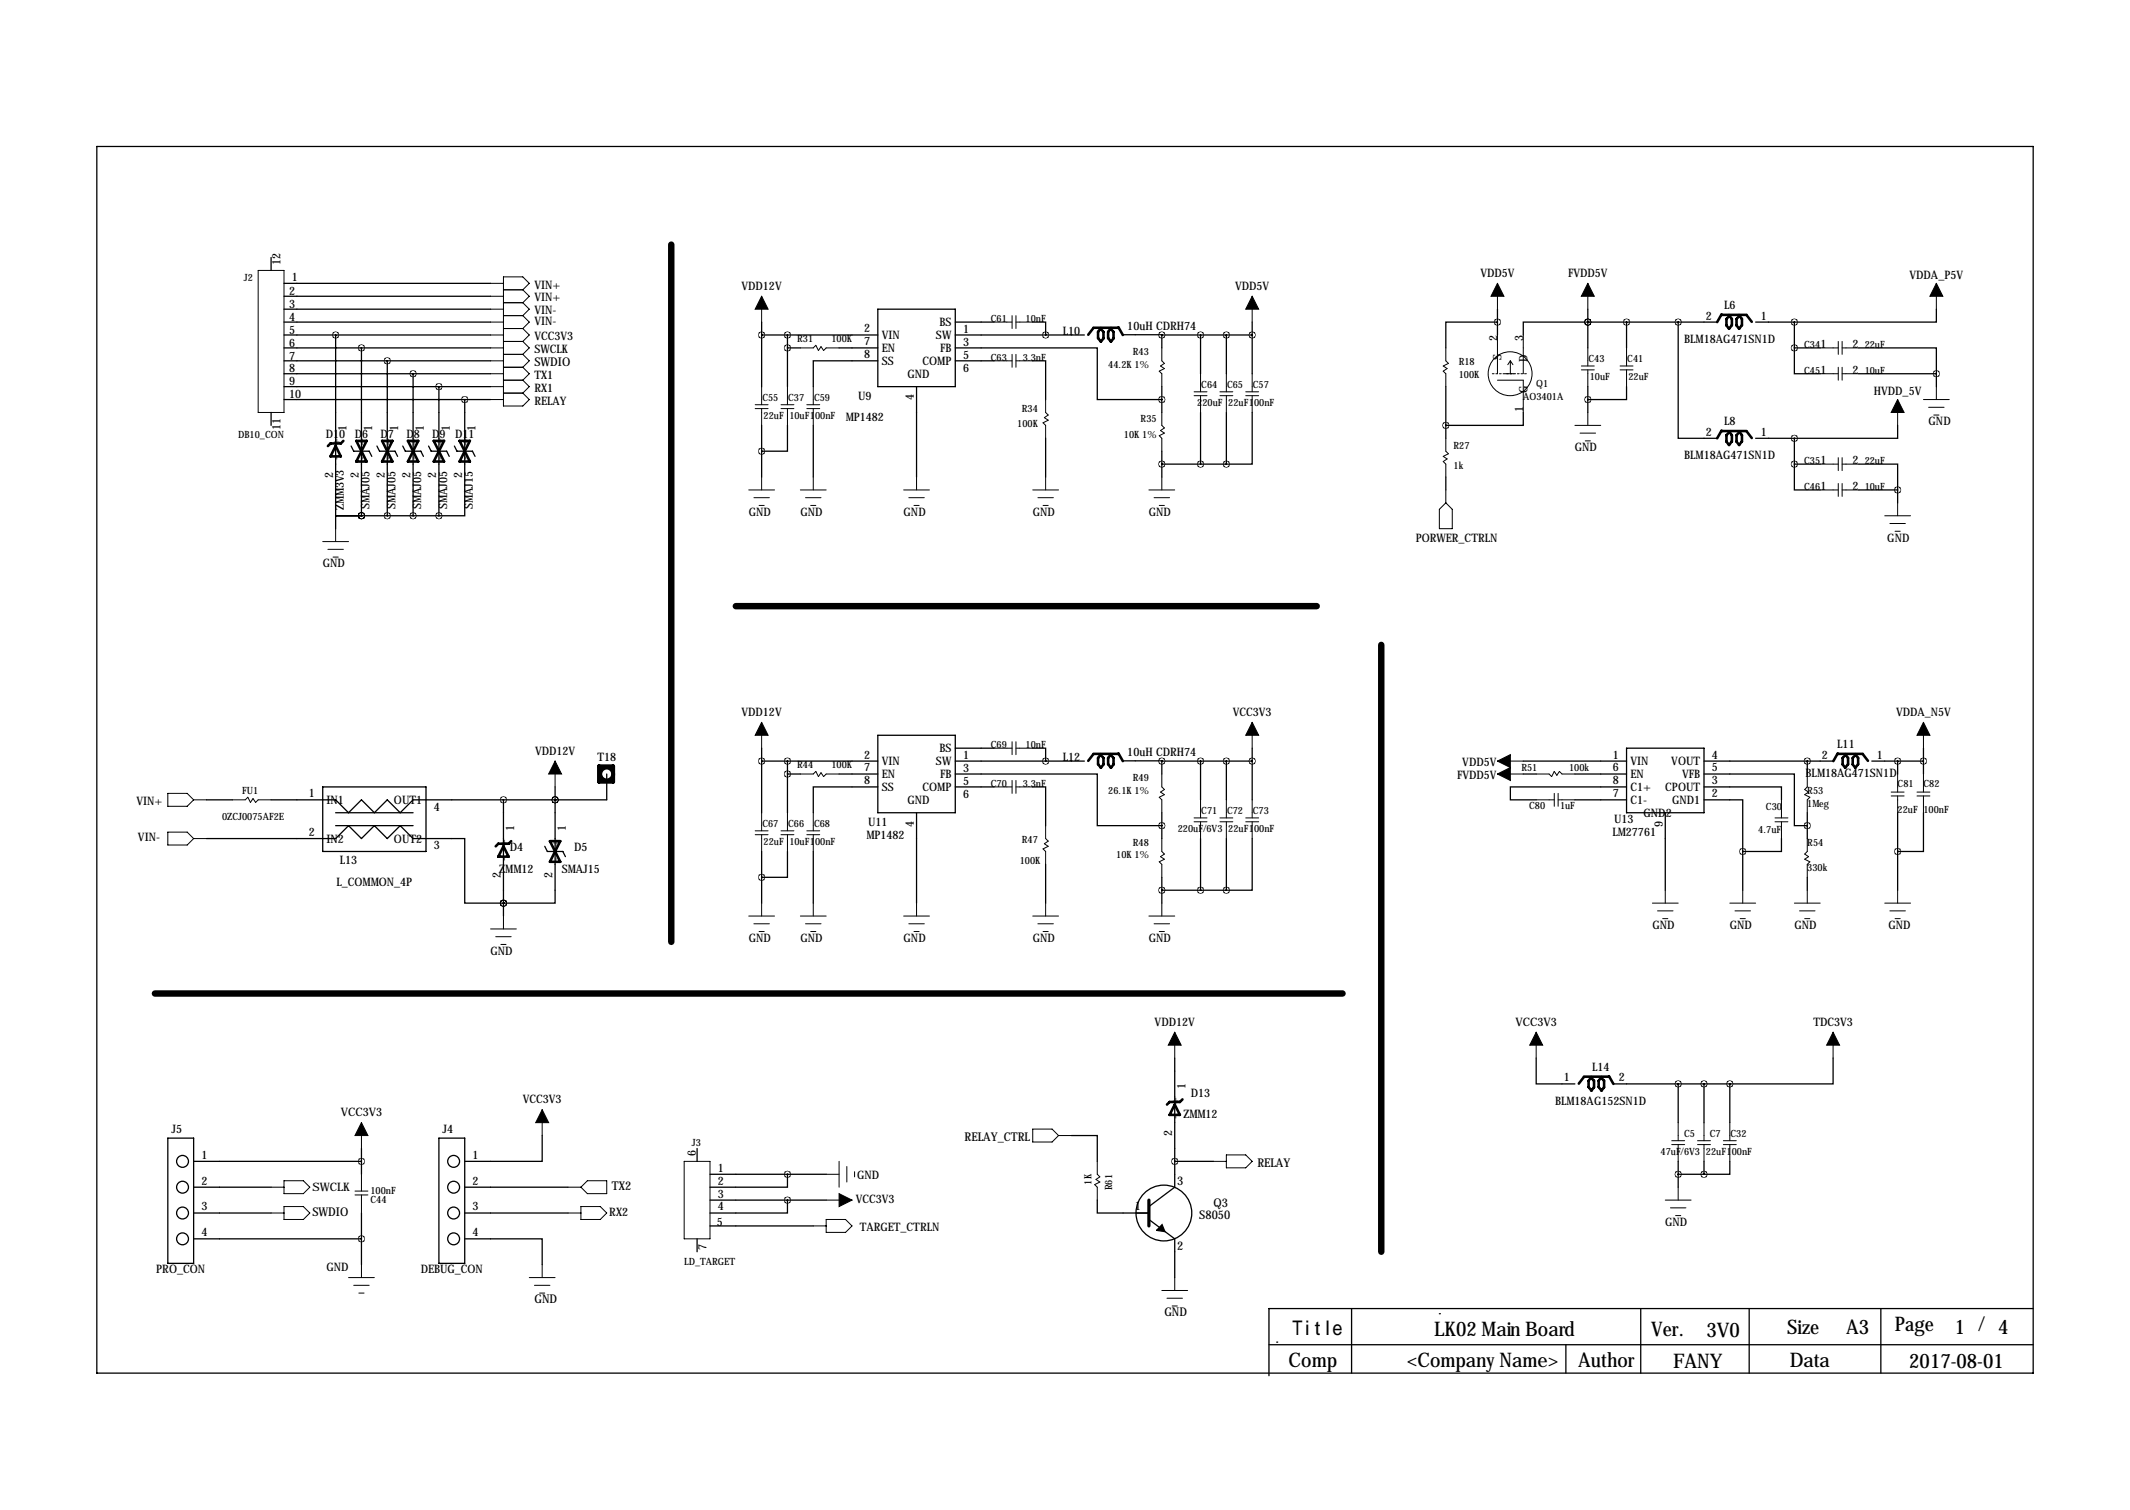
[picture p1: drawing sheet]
<svg xmlns="http://www.w3.org/2000/svg" width="419mm" height="297mm" viewBox="0 0 419 297" stroke-linecap="round" stroke-linejoin="round" font-family="sans-serif">
<path d="M132.1 48.1v137.2M144.8 119.2h114.3M271.8 126.9v119.3M30.5 195.4h233.7" fill="none" stroke="#000" stroke-width="1.3"/>
<g fill="none" stroke="#000" stroke-width=".25">
<path d="M19 28.8h381v241.3h-381zM53.3 50.7v2.5M55.9 55.7h40.6M55.9 58.3h40.6M55.9 63.4h40.6M55.9 76.1h40.6M55.9 60.8h40.6M55.9 65.9h40.6M55.9 68.4h40.6M55.9 71h40.6M55.9 73.5h40.6M55.9 78.6h40.6"/>
<path d="M66 65.9v35.6h5.1M71.1 68.4v33.1M76.2 71v30.5M81.3 73.5v28M86.4 76.1v25.4M91.4 78.6v22.9h-5M149.9 65.9h22.8M149.9 63.4v12.7M154.9 68.4h2.6M154.9 65.9v10.2M165.1 68.4h7.6M172.7 71h-12.7v5.1"/>
<path d="M172.7 60.8h15.3v15.3h-15.3zM180.3 76.1v17.7M188 68.4h27.9v10.2h12.7M188 63.4h7.6M188 65.9h25.4M188 71h7.6M203.2 63.4h2.5v2.5M203.2 71h2.5v7.6M220.8 65.8l7.8 .1M228.6 65.9h17.8M228.6 65.9v2.5M228.6 76.1v5"/>
<path d="M236.2 65.9v7.6M241.3 65.9v7.6M246.4 63.4v10.1M284.5 76.1v10.1M294.6 63.4h-10.1v5M294.6 60.8v5.1M312.4 63.4h-12.7v2.5M312.4 63.4h.1M312.4 63.4h25.4M312.4 60.8v7.6M312.4 76.1v5M320 76.1v2.5h-7.6"/>
<path d="M320 63.4v5M330.2 63.4v22.8h7.6M345.4 63.4h7.7M353.1 68.4v5.1h5M353.1 68.4h5M353.1 63.4v5M365.8 68.4h15.2v5.1M365.8 73.5h15.2M381 60.8v2.6h-27.9M381 73.5v2.6M53.3 81.1v2.6M69.1 87.7l.5 1.1h3l.6 1"/>
<path d="M74.2 87.7l.5 1.1h3l.5 1M79.2 87.7l.6 1.1h3l.5 1M84.3 87.7l.5 1.1h3.1l.5 1M89.4 87.7l.5 1.1h3.1l.5 1M149.9 83.7v10.1M154.9 83.7v5.1h-5M160 83.7v10.1M205.7 86.2v7.6M228.6 91.3h12.7M228.6 88.8v5M236.2 81.1v10.2M241.3 81.1v10.2"/>
<path d="M246.4 81.1v10.2h-5.1M284.5 93.8v2.6M299.7 81.1v2.6h-15.2M345.4 86.2h7.7M353.1 91.3v5.1h5M353.1 86.2v5.1M353.1 91.3h5M365.8 91.3h7.6v5.1M365.8 96.4h7.6M373.4 83.7v2.5h-20.3M373.4 96.4v2.5M71.1 101.5h-5.1v2.5"/>
<path d="M71.1 101.5h.1M71.1 101.5h15.3M40.6 157.3h5.1M63.5 154.8h20.3v12.7h-20.3zM66 159.9h15.3M99.1 157.3v22.9M109.2 154.8v22.9h-10.1M109.2 157.3h.1M119.4 152.3v5h-38.1l-2.6 2.6-2.5-2.6-2.5 2.6-2.6-2.6-2.5 2.6-2.6-2.6h-12.7M149.9 149.7h22.8M149.9 147.2v12.7M154.9 152.3h2.6"/>
<path d="M154.9 149.7v10.2M165.1 152.3h7.6M172.7 154.8h-12.7v5.1M172.7 144.6h15.3v15.3h-15.3zM180.3 159.9v17.8M188 152.3h27.9v10.1h12.7M188 147.2h7.6M188 149.7h25.4M188 154.8h7.6M203.2 147.2h2.5v2.5M203.2 154.8h2.5v7.6M220.8 149.7h7.8"/>
<path d="M228.6 149.7h17.8M228.6 149.7v2.6M228.6 159.9v5.1M236.2 149.7v7.6M241.3 149.7v7.6M246.4 147.2v10.1M299.7 149.7h20.3M299.7 152.3h2.6M309.9 157.3h10.1M309.9 152.3h10.1M320 154.8h-22.8v2.5h5.1M320 147.2h15.3v12.7h-15.3z"/>
<path d="M327.7 159.9v15.2M335.3 154.8h15.2v2.5M335.3 152.3h17.8v10.1h2.5M335.3 157.3h7.6v10.2M335.3 149.7h25.4M355.6 149.7v2.6M355.6 159.9v5.1M368.3 149.7h10.2M373.4 149.7v2.6M373.4 159.9v15.2M378.5 159.9v7.6h-5.1M378.5 147.2v5.1"/>
<path d="M40.6 165h25.4l2.6-2.6 2.5 2.6 2.6-2.6 2.5 2.6 2.5-2.6 2.6 2.6h10.1v12.7h7.7M66 162.4h15.3M99.1 177.7h.1M107.2 166.5l.5 1h3l.6 1M149.9 167.5v10.2M154.9 167.5v5.1h-5M160 167.5v10.2M205.7 170v7.7M228.6 172.6v5.1M228.6 175.1h12.7M236.2 165v10.1M241.3 165v10.1"/>
<path d="M246.4 165v10.1h-5.1M342.9 167.5v7.6M350.5 165v2.5h-7.6M355.6 172.6v2.5M231.1 208.1v25.4l-5 3.8M302.3 208.1v5.1h7.6M317.5 213.2h22.9M330.2 213.2v7.6M335.3 213.2v7.6M340.4 213.2v7.6M360.7 208.1v5.1h-20.3M33 223.9h5.1v24.6h-5.1z"/>
<path d="M38.1 233.5h15.2M38.1 238.6h15.2M38.1 228.5h33M71.1 225.9v5.1M71.1 238.6v10.2M86.4 223.9h5v24.6h-5zM91.4 233.5h20.4M91.4 238.6h20.4M106.7 223.4v5.1h-15.3M137.2 225.9v2.6M139.7 231h22.9M139.7 236.1h22.9"/>
<path d="M154.9 231v2.5h-15.2M154.9 236.1v2.5h-15.2M210.8 223.4h5.1v5.1M215.9 236.1v2.5h10.2M226.1 239.9l5 3.8v7.6M231.1 228.5h7.7M330.2 231h5.1M330.2 228.5v5M335.3 228.5v2.5M340.4 228.5v2.5h-5.1M38.1 243.7h33M91.4 243.7h15.3v5.1"/>
<path d="M137.2 243.7v2.5M139.7 241.2h20.3M265.9 257.4v12.7M283.2 258.4h.1M322.8 257.4v12.7M344.2 257.4v12.7M370.1 257.4v12.7M400 257.4h-150.3v13.2M249.7 264.5h150.3M251.2 264h.1M308.1 264.5v5.6"/>
<circle cx="35.9" cy="228.5" r="1.17"/>
<circle cx="35.9" cy="238.6" r="1.17"/>
<circle cx="35.9" cy="233.5" r="1.17"/>
<circle cx="89.3" cy="228.5" r="1.17"/>
<circle cx="89.3" cy="238.6" r="1.17"/>
<circle cx="89.3" cy="233.5" r="1.17"/>
<circle cx="229" cy="238.6" r="5.5"/>
<circle cx="35.9" cy="243.7" r="1.17"/>
<circle cx="89.3" cy="243.7" r="1.17"/>
</g>
<g fill="none" stroke="#000" stroke-width=".2">
<path d="M50.8 53.2h5.1v27.9h-5.1zM96.5 55.7h2.6M96.5 58.3h2.6M99.1 57h3.8M99.1 59.5h3.8M102.9 57l1.2-1.3-1.2-1.2h-3.8v25.4h3.8l1.2-1.3-1.2-1.3M102.9 57l1.2 1.3-1.2 1.2M102.9 59.5l1.2 1.3-1.2 1.3M149.9 58.3v5.1M246.4 58.3v5.1M294.6 55.7v5.1M312.4 55.7v5.1"/>
<path d="M381 55.7v5.1M96.5 73.5h2.6M96.5 68.4h2.6M96.5 63.4h2.6M96.5 71h2.6M96.5 60.8h2.6M96.5 65.9h2.6M96.5 76.1h2.6M96.5 78.6h2.6M99.1 74.8h3.8M99.1 72.2h3.8M99.1 62.1h3.8"/>
<path d="M99.1 64.6h3.8M99.1 67.2h3.8M99.1 69.7h3.8M99.1 77.3h3.8M102.9 72.2l1.2 1.3-1.2 1.3M102.9 64.6l1.2 1.3-1.2 1.3M102.9 62.1l1.2 1.3-1.2 1.2M102.9 67.2l1.2 1.2-1.2 1.3M102.9 74.8l1.2 1.3-1.2 1.2M102.9 69.7l1.2 1.3-1.2 1.2M148.6 79.6h2.5M149.9 76.1v3.5"/>
<path d="M153.7 79.6h2.5M154.9 76.1v3.5M157.5 68.4h2.5l.5-.5 .5 1 .5-.7 .6 .7 .5-.5h2.5M158.7 79.6h2.6M160 76.1v3.5M195.6 63.4h3.5M195.6 71h3.5M199.1 62.1v2.5M199.1 69.7v2.5M199.9 62.1v2.5M199.9 69.7v2.5M199.9 63.4h3.3"/>
<path d="M199.9 71h3.3M205.7 78.6v2.5l.5 .5-.7 .6 .7 .5-1 .5 .5 .5v2.5M228.6 68.4v2.6l.5 .5-.8 .5 .8 .5-1 .5 .5 .5v2.6M234.9 77.1h2.6M234.9 77.8h2.6M236.2 73.5v3.6M236.2 77.8v3.3M240 77.1h2.6M240 77.8h2.6M241.3 73.5v3.6M241.3 77.8v3.3M245.1 77.1h2.5"/>
<path d="M245.1 77.8h2.5M246.4 73.5v3.6M246.4 77.8v3.3M284.5 68.4v2.6l.5 .5-1 .5 .7 .5-.7 .5 .5 .5v2.6M294.6 74.8h5.1v6.3M294.6 65.9v7.6M296.2 73.5h1.7M297.2 71v2.5M297.2 71l.5 .7M297.2 71l-.5 .7M299.7 65.9v7.6M311.1 72h2.6"/>
<path d="M311.1 72.8h2.6M312.4 68.4v3.6M312.4 72.8v3.3M318.8 72h2.5M318.8 72.8h2.5M320 68.4v3.6M320 72.8v3.3M358.1 73.5h3.6M358.1 68.4h3.6M361.7 67.2v2.5M361.7 72.2v2.6M362.5 73.5h3.3"/>
<path d="M362.5 67.2v2.5M362.5 72.2v2.6M362.5 68.4h3.3M373.4 78.6v5.1M378.5 78.6h5M381 76.1v2.5M147.3 96.4h5.1M148.3 97.9h3.1M148.6 80.4h2.5M149.4 99.4h1M149.9 80.4v3.3M149.9 93.8v2.6"/>
<path d="M153.7 80.4h2.5M154.9 80.4v3.3M157.5 96.4h5.1M158.5 97.9h3M158.7 80.4h2.6M159.5 99.4h1M160 80.4v3.3M160 93.8v2.6M177.8 96.4h5.1M178.8 97.9h3.1M179.8 99.4h1M180.3 93.8v2.6"/>
<path d="M203.2 96.4h5.1M204.2 97.9h3.1M205.2 99.4h1M205.7 93.8v2.6M226.1 96.4h5M227.1 97.9h3M228.1 99.4h1M228.6 81.1v2.6l.5 .5-.8 .5 .8 .5-1 .5 .5 .5v2.6M228.6 93.8v2.6M284.5 86.2v2.6l.5 .5-1 .5 .7 .5-.7 .5 .5 .5v2.5M284.5 96.4v2.5M309.9 83.7h5.1"/>
<path d="M310.9 85.2h3M311.9 86.7h1M312.4 81.1v2.6M358.1 91.3h3.6M358.1 96.4h3.6M361.7 90v2.6M361.7 95.1v2.5M362.5 90v2.6M362.5 95.1v2.5M362.5 91.3h3.3M362.5 96.4h3.3M373.4 98.9v2.6"/>
<path d="M379.5 80.1h3M380.5 81.6h1M63.5 106.5h5.1M64.5 108.1h3.1M65.5 109.6h1M66 104v2.5M283.2 100.2l1.3-1.3 1.3 1.3v3.8h-2.6zM370.8 101.5h5.1M371.9 103h3M372.9 104.5h1M33 156.1h3.8l1.3 1.2-1.3 1.3h-3.8zM38.1 157.3h2.5"/>
<path d="M45.7 157.3h2.6l.5-.5 .5 1 .5-.7 .5 .7 .5-.5h2.5M109.2 149.7v5.1M149.9 142.1v5.1M149.9 159.9v3.5M154.9 159.9v3.5M157.5 152.3h2.5l.5-.5 .5 1 .5-.8 .6 .8 .5-.5h2.5M160 159.9v3.5M195.6 147.2h3.5M195.6 154.8h3.5M199.1 145.9v2.5M199.1 153.5v2.6M199.9 145.9v2.5"/>
<path d="M199.9 153.5v2.6M199.9 147.2h3.3M199.9 154.8h3.3M228.6 152.3v2.5l.5 .5-.8 .5 .8 .5-1 .5 .5 .5v2.6M236.2 157.3v3.6M241.3 157.3v3.6M246.4 142.1v5.1M246.4 157.3v3.6M294.6 152.3h5.1M294.6 149.7h5.1M302.3 152.3h2.5l.5 .5 .5-1 .5 .7 .5-.7 .5 .5h2.6M302.3 157.3h3.5"/>
<path d="M305.8 156.1v2.5M306.6 156.1v2.5M306.6 157.3h3.3M350.5 157.3v3.6M355.6 152.3v2.5l-.5 .5 .8 .5-.8 .5 1 .5-.5 .5v2.6M372.1 155.8h2.5M372.1 156.6h2.5M373.4 152.3v3.5M373.4 156.6v3.3M377.2 155.8h2.5M377.2 156.6h2.5M378.5 142.1v5.1"/>
<path d="M378.5 152.3v3.5M378.5 156.6v3.3M33 163.7h3.8l1.3 1.3-1.3 1.2h-3.8zM38.1 165h2.5M148.6 163.4h2.5M148.6 164.2h2.5M149.9 164.2v3.3M149.9 177.7v2.5M153.7 163.4h2.5M153.7 164.2h2.5M154.9 164.2v3.3M158.7 163.4h2.6"/>
<path d="M158.7 164.2h2.6M160 164.2v3.3M160 177.7v2.5M180.3 177.7v2.5M205.7 162.4v2.6l.5 .5-.7 .5 .7 .5-1 .5 .5 .5v2.5M205.7 177.7v2.5M228.6 165v2.5l.5 .5-.8 .5 .8 .5-1 .5 .5 .5v2.6M228.6 177.7v2.5M234.9 160.9h2.6M234.9 161.7h2.6M236.2 161.7v3.3M240 160.9h2.6"/>
<path d="M240 161.7h2.6M241.3 161.7v3.3M245.1 160.9h2.5M245.1 161.7h2.5M246.4 161.7v3.3M325.1 177.7h5.1M326.1 179.2h3.1M327.7 175.1v2.6M340.4 177.7h5M341.4 179.2h3M342.9 175.1v2.6M349.2 160.9h2.6"/>
<path d="M349.2 161.7h2.6M350.5 161.7v3.3M353.1 177.7h5M354.1 179.2h3M355.6 165v2.5l-.5 .5 .8 .5-.8 .5 1 .5-.5 .5v2.6M355.6 175.1v2.6M370.8 177.7h5.1M371.9 179.2h3M373.4 175.1v2.6M96.5 182.7h5.1M97.5 184.3h3.1M98.6 185.8h1"/>
<path d="M99.1 180.2v2.5M147.3 180.2h5.1M148.3 181.7h3.1M149.4 183.2h1M157.5 180.2h5.1M158.5 181.7h3M159.5 183.2h1M177.8 180.2h5.1M178.8 181.7h3.1M179.8 183.2h1M203.2 180.2h5.1M204.2 181.7h3.1"/>
<path d="M205.2 183.2h1M226.1 180.2h5M227.1 181.7h3M228.1 183.2h1M327.2 180.7h1M342.4 180.7h1M355.1 180.7h1M372.9 180.7h1M106.7 218.3v5.1M231.1 203.1v5M302.3 203.1v5M360.7 203.1v5"/>
<path d="M53.3 233.5h2.6M53.3 238.6h2.6M55.9 232.3h3.8l1.3 1.2-1.3 1.3h-3.8zM55.9 237.3h3.8l1.3 1.3-1.3 1.3h-3.8zM69.8 235.1h2.6M69.8 234.3h2.6M71.1 220.8v5.1M71.1 231v3.3M71.1 235.1v3.5M111.8 233.5h2.5M111.8 238.6h2.5M114.3 233.5l1.3-1.2h3.8v2.5h-3.8z"/>
<path d="M114.3 237.3h3.8l1.3 1.3-1.3 1.3h-3.8zM134.6 228.5h5.1v15.2h-5.1zM162.6 231h2.5M162.6 236.1h5M162.6 239.9h3.8l1.2 1.3-1.2 1.2h-3.8zM165.1 228.5v5M166.6 229.5v3M168.1 230.5v1M203.2 222.1h3.8l1.3 1.3-1.3 1.2h-3.8zM208.3 223.4h2.5M215.9 228.5v2.5l.5 .5-.8 .5 .8 .5-1 .5 .5 .5v2.6M238.8 228.5h2.5"/>
<path d="M241.3 227.2h3.8l1.3 1.3-1.3 1.2h-3.8zM327.7 236.1h5M328.7 237.6h3M328.9 224.4h2.6M328.9 225.2h2.6M329.7 239.1h1M330.2 220.8v3.6M330.2 225.2v3.3M330.2 233.5v2.6M334 224.4h2.5M334 225.2h2.5M335.3 220.8v3.6"/>
<path d="M335.3 225.2v3.3M339.1 224.4h2.5M339.1 225.2h2.5M340.4 220.8v3.6M340.4 225.2v3.3M68.6 251.3h5.1M69.6 252.8h3M70.6 254.4h1M71.1 248.8v2.5M104.1 251.3h5.1M105.2 252.8h3M106.2 254.4h1"/>
<path d="M106.7 248.8v2.5M160 241.2h2.6M228.6 253.9h5.1M229.6 255.4h3.1M230.6 256.9h1M231.1 251.3v2.6"/>
<circle cx="297.1" cy="73.5" r="4.3"/>
</g>
<path d="M293.6 73.5h6.9" fill="none" stroke="#000" stroke-width=".2" stroke-dasharray=".4 .4"/>
<g fill="none" stroke="#000" stroke-width=".51">
<path d="M215.1 64.5h5M215.1 64.5l-1 1.3M216.6 64.5l-.5 .8v1.2l.5 .7 .5-.6v-1.3l-.5-.6M218.6 64.5l-.6 .8v1.2l.6 .7 .5-.6v-1.3l-.6-.6M220.1 64.4l.8 1.5M338.7 61.8l-.8 1.6M340.2 62l.6 .7v1.3l-.6 .7-.5-.7v-1.3l.6-.6M342.2 62l.5 .7v1.3l-.5 .7-.5-.7v-1.3l.5-.6M343.7 61.9l-5 .1M343.7 62l1 1.3M66 87.7l1.1 2.1h-2.1zM67.6 86.7l-.5 .5h-2.1l-.5 .5"/>
<path d="M70.1 86.7h2l-2 4.1h2zM75.2 86.7h2l-2 4.1h2zM80.3 86.7h2l-2 4.1h2zM85.3 86.7l2.1 4.1h-2.1l2.1-4.1zM90.4 86.7h2.1l-2.1 4.1h2.1zM338.7 84.7l-.8 1.5M340.2 84.8l.6 .8v1.2l-.6 .7-.5-.6v-1.3l.6-.6M342.2 84.8l.5 .8v1.2l-.5 .7-.5-.6v-1.3l.5-.6M343.7 84.8h-5M343.7 84.8l1 1.4M215.1 148.3h5M215.1 148.3l-1 1.4"/>
<path d="M216.6 148.3l-.5 .8v1.2l.5 .7 .5-.6v-1.3l-.5-.6M218.6 148.3l-.6 .8v1.2l.6 .7 .5-.6v-1.3l-.6-.6M220.1 148.2l.8 1.5M361.6 148.2l-.9 1.5M363.1 148.3l.5 .8v1.2l-.5 .7-.5-.6v-1.3l.5-.6M365 148.3l.6 .8v1.2l-.6 .7-.5-.6v-1.3l.6-.6M366.5 148.3h-4.9M366.5 148.3l1 1.4M99.1 166.5l1 2h-2.1zM100.6 165.5l-.5 .5h-2.1l-.5 .5M108.2 165.5h2l-2 4h2zM231.1 217.3l1.1 2h-2.1z"/>
<path d="M232.7 216.3l-.5 .5h-2.1l-.5 .5M311.7 211.8h4.9M311.7 211.8l-1.1 1.4M313.1 211.8l-.5 .8v1.2l.5 .7 .5-.6v-1.3l-.5-.6M315.1 211.8l-.5 .8v1.2l.5 .7 .5-.6v-1.3l-.5-.6M316.6 211.7l.8 1.5"/>
</g>
<g fill="none" stroke="#000" stroke-width=".76">
<path d="M117.9 150.7h2.7v3.1h-2.7z"/>
<circle cx="119.4" cy="152.3" r="1.27"/>
</g>
<path d="M226.1 236.1v5.1" fill="none" stroke="#000" stroke-width=".63"/>
<path d="M228.7 240.9l.5 1.4-1.6-.3z" fill="#000" stroke="#000" stroke-width=".25"/>
<g fill="#000" stroke="#000" stroke-width=".2">
<path d="M149.9 58.3l1.2 2.5h-2.5zM246.4 58.3l1.2 2.5h-2.5zM294.6 55.7l1.3 2.6h-2.5zM312.4 55.7l1.3 2.6h-2.6zM381 55.7l1.3 2.6h-2.6zM373.4 78.6l1.2 2.5h-2.5zM109.2 149.7l1.3 2.6h-2.6zM149.9 142.1l1.2 2.5h-2.5zM246.4 142.1l1.2 2.5h-2.5zM294.6 149.7l2.6-1.3v2.6zM294.6 152.3l2.6-1.3v2.5zM378.5 142.1l1.2 2.5h-2.5z"/>
<path d="M106.7 218.3l1.2 2.5h-2.5zM231.1 203.1l1.3 2.5h-2.5zM302.3 203.1l1.2 2.5h-2.5zM360.7 203.1l1.2 2.5h-2.5zM71.1 220.8l1.3 2.6h-2.6zM165.1 234.8l2.5 1.3-2.5 1.2z"/>
</g>
<path d="M378.4 149.7a.05 .05 0 0 0 .1 0 .05 .05 0 0 0-.1 0zM373.3 167.5a.05 .05 0 0 0 .1 0 .05 .05 0 0 0-.1 0zM312.4 78.6a.05 .05 0 0 0 .1 0 .05 .05 0 0 0-.1 0zM312.4 63.4a.05 .05 0 0 0 .1 0 .05 .05 0 0 0-.1 0zM320 63.4a.05 .05 0 0 0 .1 0 .05 .05 0 0 0-.1 0zM353 68.4a.05 .05 0 0 0 .1 0 .05 .05 0 0 0-.1 0zM353 63.4a.05 .05 0 0 0 .1 0 .05 .05 0 0 0-.1 0zM353 91.3a.05 .05 0 0 0 .1 0 .05 .05 0 0 0-.1 0zM353 86.2a.05 .05 0 0 0 .1 0 .05 .05 0 0 0-.1 0zM284.4 83.7a.05 .05 0 0 0 .1 0 .05 .05 0 0 0-.1 0zM294.6 63.4a.05 .05 0 0 0 .1 0 .05 .05 0 0 0-.1 0zM312.4 63.4a.05 .05 0 0 0 .1 0 .05 .05 0 0 0-.1 0zM373.3 149.7a.05 .05 0 0 0 .1 0 .05 .05 0 0 0-.1 0zM149.8 65.9a.05 .05 0 0 0 .1 0 .05 .05 0 0 0-.1 0zM154.9 65.9a.05 .05 0 0 0 .1 0 .05 .05 0 0 0-.1 0zM205.7 65.9a.05 .05 0 0 0 .1 0 .05 .05 0 0 0-.1 0zM154.9 68.4a.05 .05 0 0 0 .1 0 .05 .05 0 0 0-.1 0zM149.8 88.8a.05 .05 0 0 0 .1 0 .05 .05 0 0 0-.1 0zM236.2 65.9a.05 .05 0 0 0 .1 0 .05 .05 0 0 0-.1 0zM236.2 91.3a.05 .05 0 0 0 .1 0 .05 .05 0 0 0-.1 0zM246.3 65.9a.05 .05 0 0 0 .1 0 .05 .05 0 0 0-.1 0zM149.8 149.7a.05 .05 0 0 0 .1 0 .05 .05 0 0 0-.1 0zM154.9 149.7a.05 .05 0 0 0 .1 0 .05 .05 0 0 0-.1 0zM205.7 149.7a.05 .05 0 0 0 .1 0 .05 .05 0 0 0-.1 0zM154.9 152.3a.05 .05 0 0 0 .1 0 .05 .05 0 0 0-.1 0zM149.8 172.6a.05 .05 0 0 0 .1 0 .05 .05 0 0 0-.1 0zM236.2 149.7a.05 .05 0 0 0 .1 0 .05 .05 0 0 0-.1 0zM236.2 175.1a.05 .05 0 0 0 .1 0 .05 .05 0 0 0-.1 0zM246.3 149.7a.05 .05 0 0 0 .1 0 .05 .05 0 0 0-.1 0zM99 177.7a.05 .05 0 0 0 .1 0 .05 .05 0 0 0-.1 0zM99 157.3a.05 .05 0 0 0 .1 0 .05 .05 0 0 0-.1 0zM99 177.7a.05 .05 0 0 0 .1 0 .05 .05 0 0 0-.1 0zM71.1 228.5a.05 .05 0 0 0 .1 0 .05 .05 0 0 0-.1 0zM71.1 243.7a.05 .05 0 0 0 .1 0 .05 .05 0 0 0-.1 0zM109.2 157.3a.05 .05 0 0 0 .1 0 .05 .05 0 0 0-.1 0zM81.2 73.5a.05 .05 0 0 0 .1 0 .05 .05 0 0 0-.1 0zM81.2 101.5a.05 .05 0 0 0 .1 0 .05 .05 0 0 0-.1 0zM71.1 101.5a.05 .05 0 0 0 .1 0 .05 .05 0 0 0-.1 0zM66 65.9a.05 .05 0 0 0 .1 0 .05 .05 0 0 0-.1 0zM71.1 101.5a.05 .05 0 0 0 .1 0 .05 .05 0 0 0-.1 0zM71.1 68.4a.05 .05 0 0 0 .1 0 .05 .05 0 0 0-.1 0zM86.3 76.1a.05 .05 0 0 0 .1 0 .05 .05 0 0 0-.1 0zM91.4 78.6a.05 .05 0 0 0 .1 0 .05 .05 0 0 0-.1 0zM86.3 101.5a.05 .05 0 0 0 .1 0 .05 .05 0 0 0-.1 0zM373.3 96.4a.05 .05 0 0 0 .1 0 .05 .05 0 0 0-.1 0zM154.9 231a.05 .05 0 0 0 .1 0 .05 .05 0 0 0-.1 0zM154.9 236.1a.05 .05 0 0 0 .1 0 .05 .05 0 0 0-.1 0zM335.2 213.2a.05 .05 0 0 0 .1 0 .05 .05 0 0 0-.1 0zM340.3 213.2a.05 .05 0 0 0 .1 0 .05 .05 0 0 0-.1 0zM335.2 231a.05 .05 0 0 0 .1 0 .05 .05 0 0 0-.1 0zM109.2 157.3a.05 .05 0 0 0 .1 0 .05 .05 0 0 0-.1 0zM231.1 228.5a.05 .05 0 0 0 .1 0 .05 .05 0 0 0-.1 0z" fill="#000" stroke="#000" stroke-width="1.3"/>
<g font-size="4">
<text x="254.3" y="262.5">Title</text>
<text x="282.2" y="262.7">LK02 Main Board</text>
<text x="324.9" y="262.9">Ver.</text>
<text x="335.8" y="263">3V0</text>
<text x="351.7" y="262.4">Size</text>
<text x="363.2" y="262.5">A3</text>
<text x="372.8" y="261.9">Page</text>
<text x="384.6" y="262.4">1 / 4</text>
<text x="253.6" y="268.9">Comp</text>
<text x="276.9" y="268.8">&lt;Company Name&gt;</text>
<text x="310.5" y="268.9">Author</text>
<text x="329.2" y="269.1">FANY</text>
<text x="352.1" y="268.9">Data</text>
<text x="375.7" y="269.1">2017-08-01</text>
</g>
<g font-size="2.4">
<text x="105.2" y="72">SWDIO</text>
<text x="189.8" y="224.4">RELAY_CTRL</text>
<text x="231.6" y="233">3</text>
<text x="247.4" y="229.5">RELAY</text>
<text x="61.5" y="239.1">SWDIO</text>
<text x="120.4" y="234.2">TX2</text>
<text x="223.3" y="238.1">1</text>
<text x="236" y="239.8">S8050</text>
<text x="238.8" y="237.3">Q3</text>
<text x="231.6" y="245.9">2</text>
<text x="105.2" y="256.4">GND</text>
<text x="229.1" y="258.9">GND</text>
</g>
<g font-size="2.3">
<text x="55.2" y="52.2" transform="rotate(-90 55.2 52.2)">12</text>
<text x="56.9" y="58">2</text>
<text x="57.4" y="55.2">1</text>
<text x="105.2" y="56.8">VIN+</text>
<text x="105.2" y="59.3">VIN+</text>
<text x="145.9" y="57">VDD12V</text>
<text x="243" y="57">VDD5V</text>
<text x="291.3" y="54.5">VDD5V</text>
<text x="308.5" y="54.5">FVDD5V</text>
<text x="375.7" y="54.8">VDDA_P5V</text>
<text x="56.9" y="60.6">3</text>
<text x="56.9" y="63.1">4</text>
<text x="56.9" y="65.6">5</text>
<text x="105.2" y="61.8">VIN-</text>
<text x="105.2" y="63.9">VIN-</text>
<text x="170" y="65.4">2</text>
<text x="184.8" y="64.2">BS</text>
<text x="189.5" y="65.5">1</text>
<text x="209.1" y="65.9">L10</text>
<text x="221.8" y="65">10uH CDRH74</text>
<text x="335.6" y="62.9">2</text>
<text x="339.2" y="60.8">L6</text>
<text x="346.5" y="62.9">1</text>
<text x="56.9" y="68.2">6</text>
<text x="56.9" y="70.7">7</text>
<text x="105.2" y="66.9">VCC3V3</text>
<text x="105.2" y="69.5">SWCLK</text>
<text x="170" y="67.9">7</text>
<text x="170" y="70.5">8</text>
<text x="173.5" y="66.7">VIN</text>
<text x="173.5" y="69.2">EN</text>
<text x="173.5" y="71.8">SS</text>
<text x="181.5" y="71.8">COMP</text>
<text x="184.2" y="66.7">SW</text>
<text x="185" y="69.2">FB</text>
<text x="189.5" y="68">3</text>
<text x="189.5" y="70.6">5</text>
<text x="294.6" y="67.2" transform="rotate(-90 294.6 67.2)">2</text>
<text x="295.4" y="70.9" transform="rotate(-90 295.4 70.9)">S</text>
<text x="299.7" y="67.2" transform="rotate(-90 299.7 67.2)">3</text>
<text x="300.5" y="71.2" transform="rotate(-90 300.5 71.2)">D</text>
<text x="331.4" y="67.5">BLM18AG471SN1D</text>
<text x="358.2" y="68.4">1</text>
<text x="364.5" y="68.4">2</text>
<text x="56.9" y="73.3">8</text>
<text x="56.9" y="75.8">9</text>
<text x="105.2" y="74.5">TX1</text>
<text x="105.2" y="77.1">RX1</text>
<text x="178.5" y="74.3">GND</text>
<text x="189.5" y="73.1">6</text>
<text x="300.5" y="77.3" transform="rotate(-90 300.5 77.3)">G</text>
<text x="358.2" y="73.5">1</text>
<text x="364.5" y="73.5">2</text>
<text x="368.7" y="77.7">HVDD_5V</text>
<text x="56.9" y="78.3">10</text>
<text x="105.2" y="79.6">RELAY</text>
<text x="166.4" y="82.8">MP1482</text>
<text x="168.9" y="78.6">U9</text>
<text x="179.8" y="78.8" transform="rotate(-90 179.8 78.8)">4</text>
<text x="299.7" y="81.1" transform="rotate(-90 299.7 81.1)">1</text>
<text x="339.2" y="83.7">L8</text>
<text x="379.5" y="83.7">GND</text>
<text x="55.2" y="84.5" transform="rotate(-90 55.2 84.5)">11</text>
<text x="64.1" y="86.2">D10</text>
<text x="66.8" y="87.8" transform="rotate(-90 66.8 87.8)">+</text>
<text x="68.2" y="84.7" transform="rotate(-90 68.2 84.7)">1</text>
<text x="69.8" y="86.2">D6</text>
<text x="71.9" y="87.8" transform="rotate(-90 71.9 87.8)">+</text>
<text x="73.2" y="84.7" transform="rotate(-90 73.2 84.7)">1</text>
<text x="74.9" y="86.2">D7</text>
<text x="77" y="87.8" transform="rotate(-90 77 87.8)">+</text>
<text x="78.3" y="84.7" transform="rotate(-90 78.3 84.7)">1</text>
<text x="80" y="86.2">D8</text>
<text x="82.1" y="87.8" transform="rotate(-90 82.1 87.8)">+</text>
<text x="83.4" y="84.7" transform="rotate(-90 83.4 84.7)">1</text>
<text x="85" y="86.2">D9</text>
<text x="87.2" y="87.8" transform="rotate(-90 87.2 87.8)">+</text>
<text x="88.5" y="84.7" transform="rotate(-90 88.5 84.7)">1</text>
<text x="89.5" y="86.2">D11</text>
<text x="92.2" y="87.8" transform="rotate(-90 92.2 87.8)">+</text>
<text x="93.6" y="84.7" transform="rotate(-90 93.6 84.7)">1</text>
<text x="309.9" y="88.8">GND</text>
<text x="335.6" y="85.7">2</text>
<text x="346.5" y="85.7">1</text>
<text x="65.5" y="94" transform="rotate(-90 65.5 94)">2</text>
<text x="66.8" y="90.5" transform="rotate(-90 66.8 90.5)">-</text>
<text x="70.6" y="94" transform="rotate(-90 70.6 94)">2</text>
<text x="71.9" y="90.5" transform="rotate(-90 71.9 90.5)">-</text>
<text x="75.7" y="94" transform="rotate(-90 75.7 94)">2</text>
<text x="77" y="90.5" transform="rotate(-90 77 90.5)">-</text>
<text x="80.8" y="94" transform="rotate(-90 80.8 94)">2</text>
<text x="82.1" y="90.5" transform="rotate(-90 82.1 90.5)">-</text>
<text x="85.9" y="94" transform="rotate(-90 85.9 94)">2</text>
<text x="87.2" y="90.5" transform="rotate(-90 87.2 90.5)">-</text>
<text x="90.9" y="94" transform="rotate(-90 90.9 94)">2</text>
<text x="92.2" y="90.5" transform="rotate(-90 92.2 90.5)">-</text>
<text x="331.4" y="90.4">BLM18AG471SN1D</text>
<text x="358.2" y="91.3">1</text>
<text x="364.5" y="91.3">2</text>
<text x="67.7" y="100.4" transform="rotate(-90 67.7 100.4)">ZMM3V3</text>
<text x="72.7" y="100.1" transform="rotate(-90 72.7 100.1)">SMAJ05</text>
<text x="77.8" y="100.1" transform="rotate(-90 77.8 100.1)">SMAJ05</text>
<text x="82.9" y="100.1" transform="rotate(-90 82.9 100.1)">SMAJ05</text>
<text x="88" y="100.1" transform="rotate(-90 88 100.1)">SMAJ05</text>
<text x="93.1" y="100.1" transform="rotate(-90 93.1 100.1)">SMAJ15</text>
<text x="147.3" y="101.5">GND</text>
<text x="157.5" y="101.5">GND</text>
<text x="177.8" y="101.5">GND</text>
<text x="203.2" y="101.5">GND</text>
<text x="226.1" y="101.5">GND</text>
<text x="358.2" y="96.4">1</text>
<text x="364.5" y="96.4">2</text>
<text x="278.6" y="106.5">PORWER_CTRLN</text>
<text x="371.3" y="106.5">GND</text>
<text x="63.5" y="111.6">GND</text>
<text x="145.9" y="140.8">VDD12V</text>
<text x="242.6" y="140.8">VCC3V3</text>
<text x="373.1" y="140.8">VDDA_N5V</text>
<text x="105.3" y="148.4">VDD12V</text>
<text x="117.5" y="149.7">T18</text>
<text x="170" y="149.2">2</text>
<text x="184.8" y="148">BS</text>
<text x="189.5" y="149.3">1</text>
<text x="209.1" y="149.7">L12</text>
<text x="221.8" y="148.8">10uH CDRH74</text>
<text x="317.3" y="149.2">1</text>
<text x="336.8" y="149.2">4</text>
<text x="358.5" y="149.2">2</text>
<text x="361.5" y="147.2">L11</text>
<text x="369.3" y="149.2">1</text>
<text x="170" y="151.8">7</text>
<text x="170" y="154.3">8</text>
<text x="173.5" y="150.5">VIN</text>
<text x="173.5" y="153.1">EN</text>
<text x="173.5" y="155.6">SS</text>
<text x="181.5" y="155.6">COMP</text>
<text x="184.2" y="150.5">SW</text>
<text x="185" y="153.1">FB</text>
<text x="189.5" y="151.8">3</text>
<text x="189.5" y="154.4">5</text>
<text x="286.7" y="153.3">FVDD5V</text>
<text x="287.7" y="150.7">VDD5V</text>
<text x="317.3" y="151.8">6</text>
<text x="317.3" y="154.3">8</text>
<text x="320.8" y="150.5">VIN</text>
<text x="320.8" y="153.1">EN</text>
<text x="320.8" y="155.6">C1+</text>
<text x="327.7" y="155.6">CPOUT</text>
<text x="328.9" y="150.5">VOUT</text>
<text x="331" y="153.1">VFB</text>
<text x="336.8" y="154.3">3</text>
<text x="336.8" y="151.8">5</text>
<text x="355.3" y="152.9">BLM18AG471SN1D</text>
<text x="26.9" y="158.4">VIN+</text>
<text x="60.8" y="156.8">1</text>
<text x="64.3" y="158.1">IN1</text>
<text x="77.5" y="158.1">OUT1</text>
<text x="85.3" y="159.5">4</text>
<text x="178.5" y="158.1">GND</text>
<text x="189.5" y="156.9">6</text>
<text x="317.3" y="156.8">7</text>
<text x="317.6" y="161.9">U13</text>
<text x="320.8" y="158.1">C1-</text>
<text x="323.4" y="160.7">GND2</text>
<text x="329" y="158.1">GND1</text>
<text x="336.8" y="156.8">2</text>
<text x="27.1" y="165.5">VIN-</text>
<text x="60.8" y="164.5">2</text>
<text x="64.3" y="165.8">IN2</text>
<text x="77.5" y="165.8">OUT2</text>
<text x="85.3" y="167.1">3</text>
<text x="99.9" y="166.5" transform="rotate(-90 99.9 166.5)">+</text>
<text x="100.3" y="167.5">D4</text>
<text x="101.2" y="163.4" transform="rotate(-90 101.2 163.4)">1</text>
<text x="110" y="166.5" transform="rotate(-90 110 166.5)">+</text>
<text x="111.3" y="163.4" transform="rotate(-90 111.3 163.4)">1</text>
<text x="113" y="167.5">D5</text>
<text x="170.5" y="165">MP1482</text>
<text x="170.8" y="162.4">U11</text>
<text x="179.8" y="162.6" transform="rotate(-90 179.8 162.6)">4</text>
<text x="317.3" y="164.5">LM27761</text>
<text x="327.2" y="162.6" transform="rotate(-90 327.2 162.6)">9</text>
<text x="66.9" y="170">L13</text>
<text x="98.2" y="171.7">ZMM12</text>
<text x="98.6" y="172.7" transform="rotate(-90 98.6 172.7)">2</text>
<text x="99.9" y="169.3" transform="rotate(-90 99.9 169.3)">-</text>
<text x="108.7" y="172.7" transform="rotate(-90 108.7 172.7)">2</text>
<text x="110" y="169.3" transform="rotate(-90 110 169.3)">-</text>
<text x="110.5" y="171.7">SMAJ15</text>
<text x="66.2" y="174.2">L_COMMON_4P</text>
<text x="147.3" y="185.3">GND</text>
<text x="157.5" y="185.3">GND</text>
<text x="177.8" y="185.3">GND</text>
<text x="203.2" y="185.3">GND</text>
<text x="226.1" y="185.3">GND</text>
<text x="325.1" y="182.7">GND</text>
<text x="340.4" y="182.7">GND</text>
<text x="353.1" y="182.7">GND</text>
<text x="371.6" y="182.7">GND</text>
<text x="96.5" y="187.8">GND</text>
<text x="227.2" y="201.8">VDD12V</text>
<text x="298.2" y="201.8">VCC3V3</text>
<text x="356.8" y="201.8">TDC3V3</text>
<text x="233.3" y="214.2" transform="rotate(-90 233.3 214.2)">1</text>
<text x="234.3" y="215.8">D13</text>
<text x="307.7" y="212.7">1</text>
<text x="313.2" y="210.7">L14</text>
<text x="318.5" y="212.7">2</text>
<text x="67" y="219.6">VCC3V3</text>
<text x="102.9" y="217">VCC3V3</text>
<text x="231.9" y="220.1" transform="rotate(-90 231.9 220.1)">-</text>
<text x="231.9" y="217.3" transform="rotate(-90 231.9 217.3)">+</text>
<text x="232.9" y="219.9">ZMM12</text>
<text x="306" y="217.4">BLM18AG152SN1D</text>
<text x="33.7" y="222.9">J5</text>
<text x="39.6" y="228">1</text>
<text x="87.1" y="222.9">J4</text>
<text x="93" y="228">1</text>
<text x="136.9" y="227.4" transform="rotate(-90 136.9 227.4)">6</text>
<text x="230.6" y="223.5" transform="rotate(-90 230.6 223.5)">2</text>
<text x="39.6" y="233">2</text>
<text x="93" y="233">2</text>
<text x="141.2" y="230.5">1</text>
<text x="141.2" y="233">2</text>
<text x="168.7" y="232">GND</text>
<text x="39.6" y="238.1">3</text>
<text x="61.5" y="234.3">SWCLK</text>
<text x="93" y="238.1">3</text>
<text x="119.9" y="239.1">RX2</text>
<text x="141.2" y="235.6">3</text>
<text x="141.2" y="237.9">4</text>
<text x="168.4" y="236.7">VCC3V3</text>
<text x="39.6" y="243.2">4</text>
<text x="93" y="243.2">4</text>
<text x="139" y="245.9" transform="rotate(-90 139 245.9)">7</text>
<text x="141.1" y="241.1">5</text>
<text x="169.2" y="242.2">TARGET_CTRLN</text>
<text x="327.7" y="241.2">GND</text>
<text x="30.7" y="250.4">PRO_CON</text>
<text x="64.2" y="250">GND</text>
<text x="82.8" y="250.4">DEBUG_CON</text>
</g>
<g font-size="2">
<text x="48" y="55.2">J2</text>
<text x="195" y="63.4">C61</text>
<text x="201.8" y="63.4">10nF</text>
<text x="156.9" y="67.3">R31</text>
<text x="163.6" y="67.3">100K</text>
<text x="195" y="71">C63</text>
<text x="201.2" y="71">3.3nF</text>
<text x="222.9" y="69.8">R43</text>
<text x="287" y="71.7">R18</text>
<text x="312.6" y="71.2">C43</text>
<text x="320.2" y="71.2">C41</text>
<text x="355" y="68.4">C34</text>
<text x="366.9" y="68.4">22uF</text>
<text x="218.1" y="72.4">44.2K 1%</text>
<text x="236.4" y="76.3">C64</text>
<text x="241.4" y="76.3">C65</text>
<text x="246.5" y="76.3">C57</text>
<text x="287" y="74.3">100K</text>
<text x="302.3" y="76.1">Q1</text>
<text x="312.8" y="74.8">10uF</text>
<text x="320.4" y="74.8">22uF</text>
<text x="355" y="73.5">C45</text>
<text x="366.9" y="73.5">10uF</text>
<text x="150" y="78.9">C55</text>
<text x="150.2" y="82.4">22uF</text>
<text x="155.1" y="78.9">C37</text>
<text x="155.3" y="82.4">10uF100nF</text>
<text x="160.2" y="78.9">C59</text>
<text x="201.1" y="81">R34</text>
<text x="224.4" y="83">R35</text>
<text x="235.6" y="79.9">220uF</text>
<text x="241.7" y="79.9">22uF100nF</text>
<text x="299.7" y="78.6">AO3401A</text>
<text x="46.9" y="86.2">DB10_CON</text>
<text x="200.2" y="84">100K</text>
<text x="221.2" y="86.1">10K 1%</text>
<text x="286" y="88.3">R27</text>
<text x="286" y="92.3">1k</text>
<text x="355" y="91.3">C35</text>
<text x="366.9" y="91.3">22uF</text>
<text x="355" y="96.4">C46</text>
<text x="366.9" y="96.4">10uF</text>
<text x="195" y="147.2">C69</text>
<text x="201.8" y="147.2">10nF</text>
<text x="156.9" y="151.1">R44</text>
<text x="163.6" y="151.1">100K</text>
<text x="195" y="154.8">C70</text>
<text x="201.2" y="154.8">3.3nF</text>
<text x="222.9" y="153.6">R49</text>
<text x="299.4" y="151.8">R51</text>
<text x="308.7" y="151.8">100k</text>
<text x="373.4" y="154.8">C81</text>
<text x="378.5" y="154.8">C82</text>
<text x="43.7" y="161.3">0ZCJ0075AF2E</text>
<text x="47.6" y="156.2">FU1</text>
<text x="218.1" y="156.2">26.1K 1%</text>
<text x="236.4" y="160.1">C71</text>
<text x="241.4" y="160.1">C72</text>
<text x="246.5" y="160.1">C73</text>
<text x="300.9" y="159.1">C80</text>
<text x="306.9" y="159.1">1uF</text>
<text x="347.5" y="159.4">C30</text>
<text x="355.6" y="156.2">R53</text>
<text x="355.6" y="158.7">1Meg</text>
<text x="373.4" y="159.9">22uF 100nF</text>
<text x="150" y="162.7">C67</text>
<text x="150.2" y="166.2">22uF</text>
<text x="155.1" y="162.7">C66</text>
<text x="155.3" y="166.2">10uF100nF</text>
<text x="160.2" y="162.7">C68</text>
<text x="201.1" y="165.8">R47</text>
<text x="222.9" y="166.3">R48</text>
<text x="231.7" y="163.7">220uF/6V3</text>
<text x="241.7" y="163.7">22uF100nF</text>
<text x="345.9" y="163.9">4.7uF</text>
<text x="355.6" y="166.3">R54</text>
<text x="200.7" y="169.9">100K</text>
<text x="219.6" y="168.9">10K 1%</text>
<text x="355.6" y="171.4">330k</text>
<text x="136.1" y="225.4">J3</text>
<text x="326.7" y="227.2">47uF/6V3</text>
<text x="331.4" y="223.6">C5</text>
<text x="335.7" y="227.2">22uF100nF</text>
<text x="336.4" y="223.6">C7</text>
<text x="340.5" y="223.6">C32</text>
<text x="214.7" y="233" transform="rotate(-90 214.7 233)">1K</text>
<text x="72.9" y="236.7">C44</text>
<text x="72.9" y="234.9">100nF</text>
<text x="218.8" y="234.2" transform="rotate(-90 218.8 234.2)">R61</text>
<text x="134.6" y="248.8">LD_TARGET</text>
</g>
</svg>
